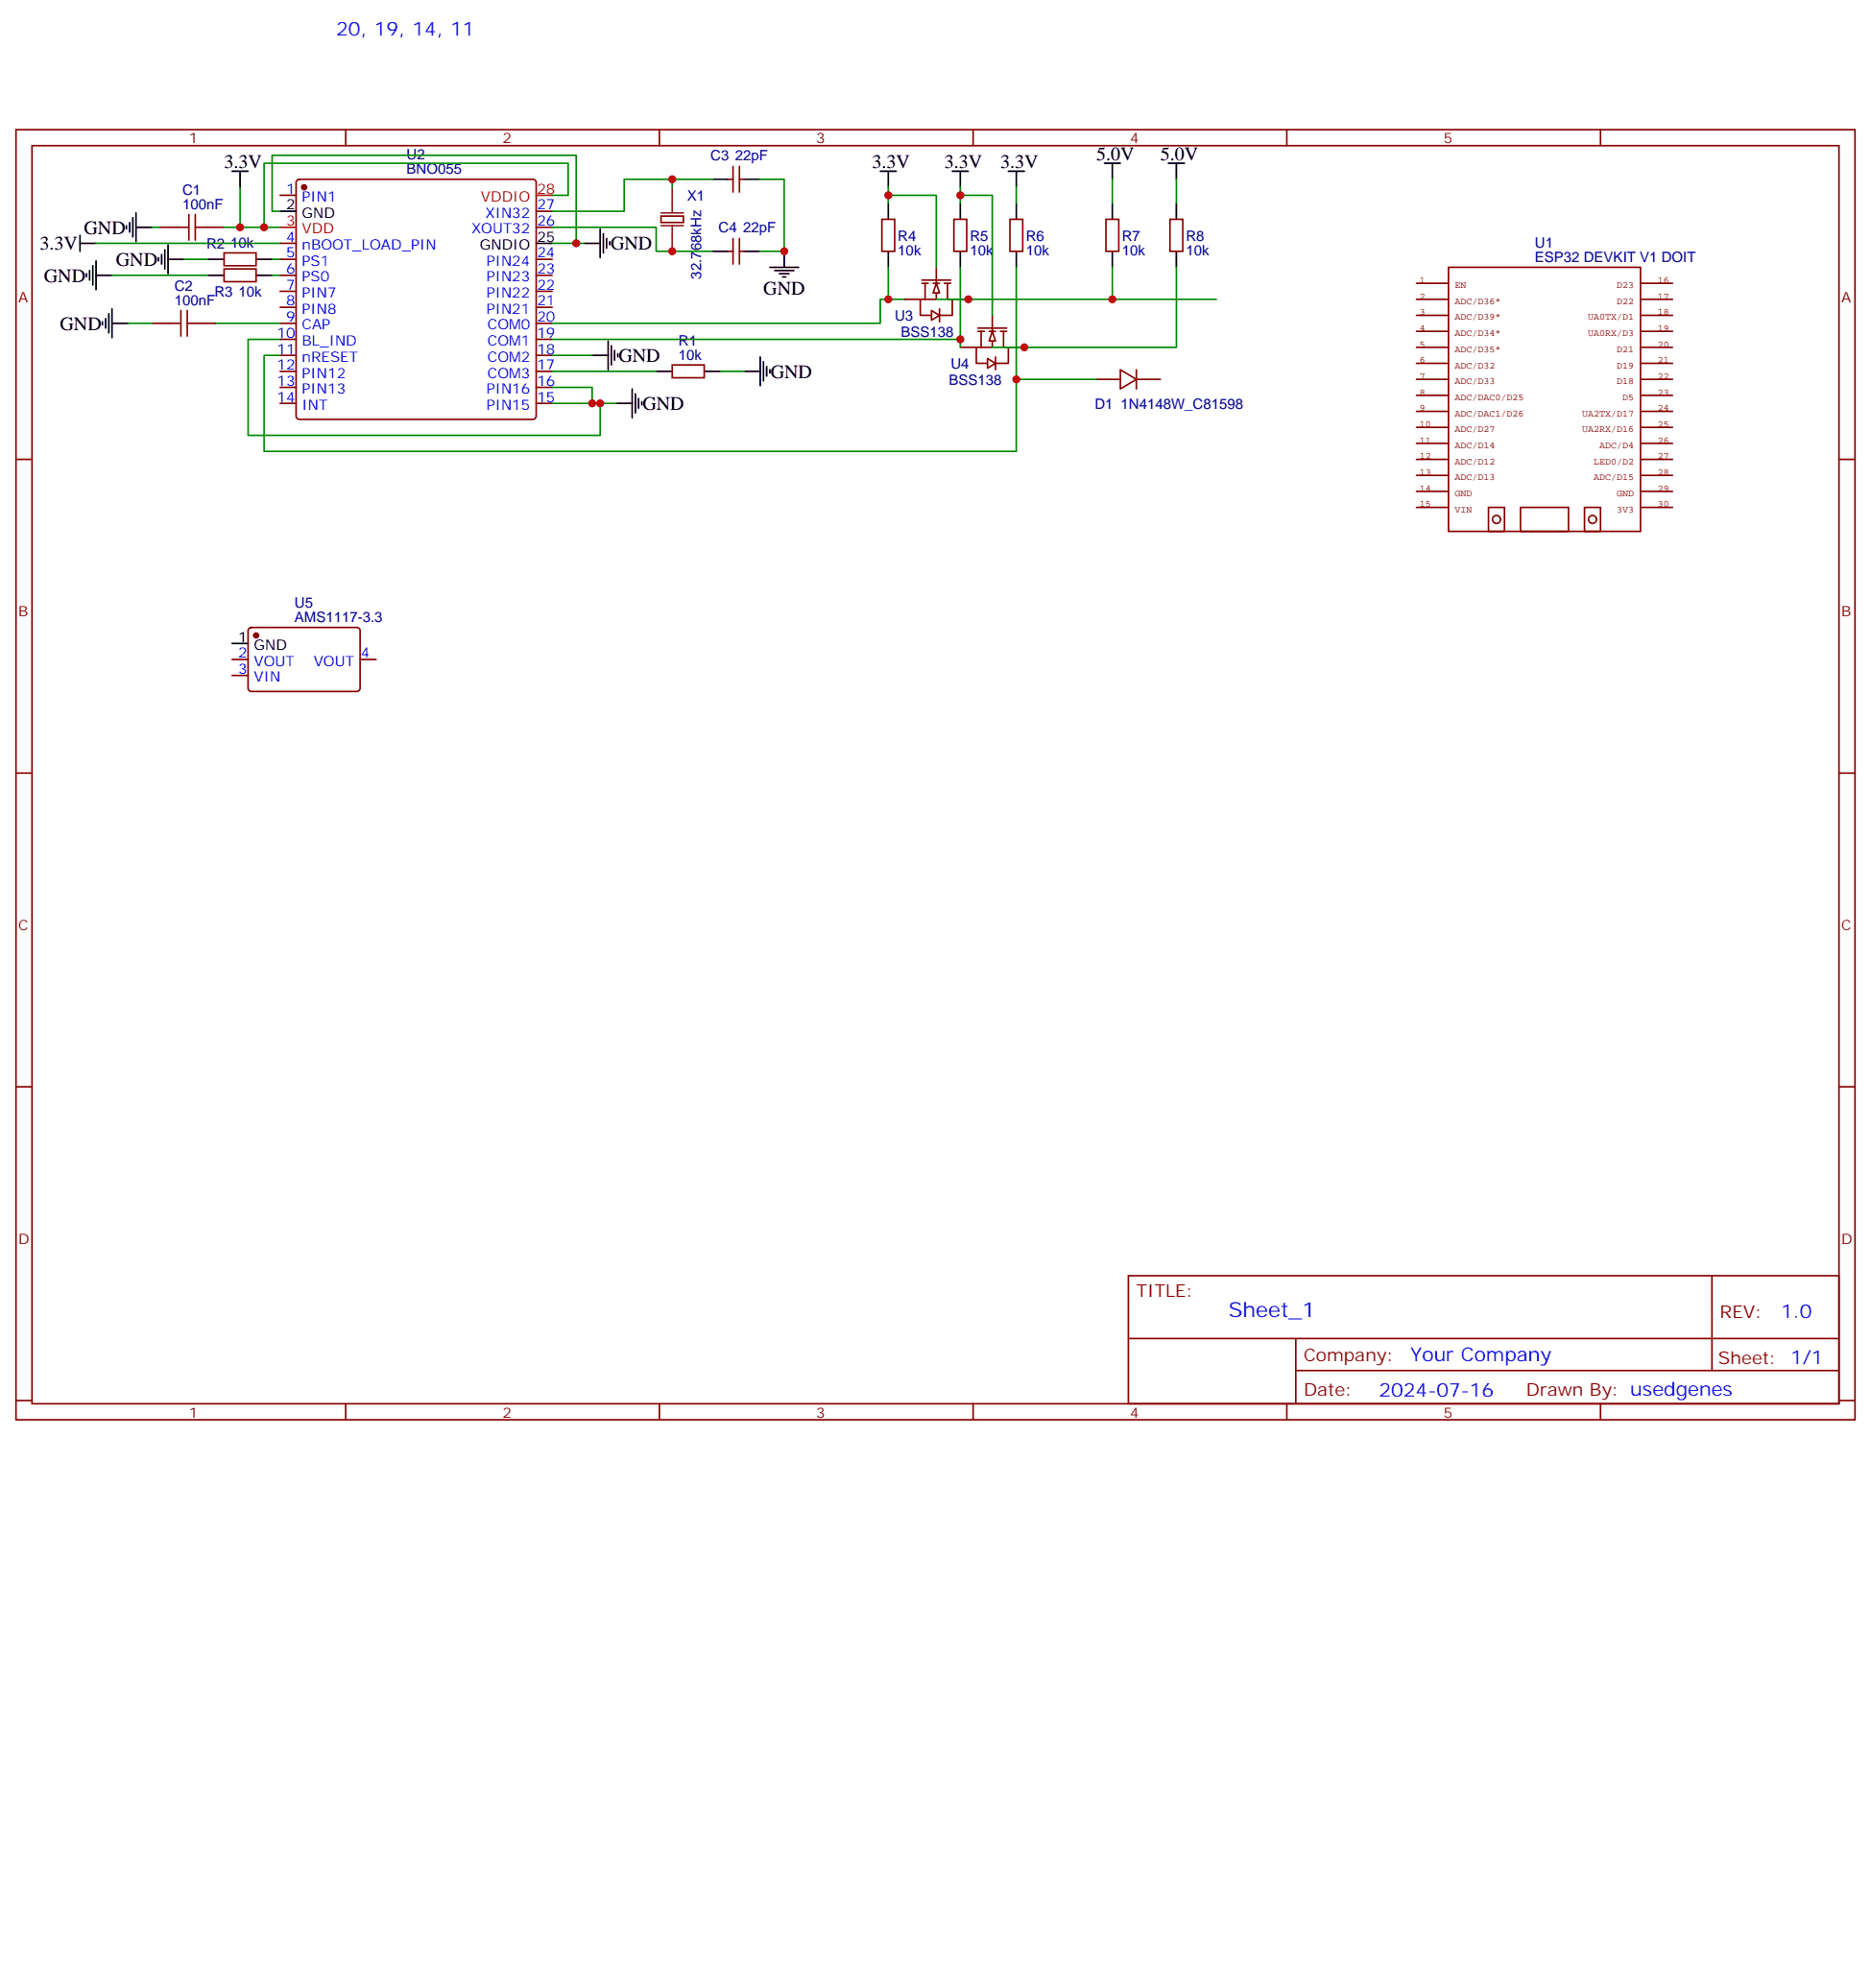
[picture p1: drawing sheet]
<svg xmlns="http://www.w3.org/2000/svg" width="412mm" height="438mm" viewBox="0 0 412 438" stroke-linecap="round" stroke-linejoin="round" font-family="sans-serif">
<g fill="none" stroke="#870000" stroke-width=".35">
<path d="M3.5 28.6h405.4v284.3h-405.4zM7.1 32.1h398.2v277.3h-398.2zM65.5 39.7l.5-.2h51.5a.71 .71 0 0 1 .7 .7v51.5a.76 .76 0 0 1-.7 .7h-51.5a.76 .76 0 0 1-.7-.7v-51.5zM76.2 28.6v3.5M145.3 28.6v3.5M160.5 39.5h1.1M161.6 36.7v5.6M163 36.7v5.6M163 39.5h1M214.5 28.6v3.5M283.6 28.6v3.5M352.8 28.6v3.5"/>
<path d="M35.3 50.1h3.5M45.9 50.1h3.5M49.4 55.7h7v2.9h-7zM49.4 59.3h7v2.8h-7zM61.7 43h3.6M61.7 53.6h3.6M61.7 57.2h3.6M118.2 57.2h3.5M118.2 50.1h3.5M118.2 46.6h3.5M145.7 47.6h4.9v1.4h-4.9zM160.5 55.4h1.1"/>
<path d="M161.6 52.6v5.6M163 52.6v5.6M163 55.4h1M194.4 48.3h2.8v7.1h-2.8zM206.4 58.9v7.1h-3.6v3.5h2.5M210.3 48.3h2.8v7.1h-2.8zM222.6 48.3h2.8v7.1h-2.8zM243.8 48.3h2.8v7.1h-2.8zM257.9 48.3h2.8v7.1h-2.8zM33.5 71.3h3.5M44.1 71.3h3.5M61.7 60.7h3.6"/>
<path d="M61.7 64.2h3.6M61.7 67.7h3.6M61.7 71.3h3.6M61.7 74.8h3.6M61.7 78.3h3.6M118.2 60.7h3.5M118.2 64.2h3.5M118.2 67.7h3.5M118.2 71.3h3.5M118.2 74.8h3.5M118.2 78.3h3.5M199.3 66h3.5"/>
<path d="M203.2 62.4h1.4M203.2 61.7h6.3M203.9 62.4v3.6M205.7 62.4h1.4M207.1 68.1v2.8M208.1 62.4h1.4M208.8 62.4v3.6h1.1v3.5h-2.8M209.9 66h3.5M61.7 81.8h3.6M61.7 85.4h3.6M61.7 88.9h3.6M118.2 81.8h3.5"/>
<path d="M118.2 85.4h3.5M118.2 88.9h3.5M148.2 80.4h7v2.9h-7zM241.7 83.6h5.2M246.9 81.5l3.6 2.1-3.6 2.1zM250.5 81.5v4.2M250.5 83.6h5.3M3.5 101.2h3.6M405.3 101.2h3.6M3.5 170.4h3.6M405.3 170.4h3.6M3.5 239.5h3.6"/>
<path d="M405.3 239.5h3.6M248.7 281.2h156.6v28.2h-156.6zM248.7 295h156.5M285.6 295v14.1M377.3 281.2v20.9M3.5 308.7h3.6M76.2 309.4v3.5M145.3 309.4v3.5M214.5 309.4v3.5M283.6 309.4v3.5M285.6 302.1h119.6M352.8 309.4v3.5"/>
<path d="M405.3 308.7h3.6"/>
</g>
<g fill="none" stroke="#850000" stroke-width=".35">
<path d="M319.3 58.9h42.3v58.2h-42.3zM312.2 62.4h7.1M312.2 66h7.1M312.2 69.5h7.1M312.2 73h7.1M312.2 76.6h7.1M361.6 62.4h7.1M361.6 66h7.1M361.6 69.5h7.1M361.6 73h7.1M361.6 76.6h7.1M312.2 94.2h7.1"/>
<path d="M312.2 97.7h7.1M312.2 80.1h7.1M312.2 83.6h7.1M312.2 87.1h7.1M312.2 90.7h7.1M361.6 94.2h7.1M361.6 97.7h7.1M361.6 80.1h7.1M361.6 83.6h7.1M361.6 87.1h7.1M361.6 90.7h7.1M312.2 101.2h7.1"/>
<path d="M312.2 104.8h7.1M312.2 108.3h7.1M312.2 111.8h7.1M328.1 111.8h3.5v5.3h-3.5zM335.1 111.8h10.6v5.3h-10.6zM349.2 111.8h3.6v5.3h-3.6zM361.6 101.2h7.1M361.6 104.8h7.1M361.6 108.3h7.1M361.6 111.8h7.1"/>
<circle cx="329.8" cy="114.5" r=".88"/>
<circle cx="351" cy="114.5" r=".88"/>
</g>
<circle cx="67" cy="41.3" r=".53" fill="#870000" stroke="#870000" stroke-width=".35"/>
<g fill="none" stroke="#000" stroke-width=".35">
<path d="M51.2 37.7h3.5M52.9 37.7v3.6M157 39.5h3.5M164 39.5h3.6M194 37.7h3.6M195.8 37.7v3.6M209.9 37.7h3.5M211.7 37.7v3.6M222.2 37.7h3.6M224 37.7v3.6M243.4 36h3.5M245.2 36v3.5"/>
<path d="M257.5 36h3.6M259.3 36v3.5M17.6 53.6h3.6M17.6 51.9v3.5M19.8 59.6v2.1M20.5 58.6v4.2M21.2 57.5v6.4M27.9 49.7v.7M28.6 49v2.2M29.3 48v4.2M30 50.1h3.5M30 46.9v6.4"/>
<path d="M34.9 56.8v.7M35.6 56.1v2.1M36.3 55v4.3M37 57.2h3.6M37 54v6.3M45.9 57.2h3.5M56.4 57.2h3.6M61.7 46.6h3.6M118.2 53.6h3.5M128.8 53.6h3.5M132.3 50.4v6.4M133 51.5v4.2"/>
<path d="M133.7 52.6v2.1M134.4 53.3v.7M157 55.4h3.5M164 55.4h3.6M169.7 58.9h6.3M170.7 59.6h4.3M172.9 55.4v3.5M195.8 44.8v3.5M195.8 55.4v3.5M211.7 44.8v3.5M211.7 55.4v3.5M224 44.8v3.5"/>
<path d="M224 55.4v3.5M245.2 44.8v3.5M245.2 55.4v3.5M259.3 44.8v3.5M259.3 55.4v3.5M19 60.3v.7M21.2 60.7h3.5M22.6 70.9v.7M23.3 70.2v2.1M24 69.1v4.3M24.7 71.3h3.5M24.7 68.1v6.3"/>
<path d="M45.9 60.7h3.5M56.4 60.7h3.6M130.5 78.3h3.6M134.1 75.1v6.4M134.8 76.2v4.2M135.5 77.3v2.1M136.2 78v.7M167.6 78.7v6.3M168.3 79.7v4.3M171.8 60.3h2.1M172.5 61h.7M135.8 88.9h3.5"/>
<path d="M139.3 85.7v6.4M140.1 86.8v4.2M140.8 87.8v2.2M141.5 88.5v.8M144.6 81.8h3.6M155.2 81.8h3.5M164 81.8h3.6M169 80.8v2.1M169.7 81.5v.7"/>
</g>
<path d="M61.7 50.1h3.6M118.2 43h3.5" fill="none" stroke="#f00" stroke-width=".35"/>
<path d="M38.8 50.1h2.8M41.6 47.3v5.6M43 50.1h2.9M43 47.3v5.6M37 71.3h2.9M39.9 68.4v5.7M41.3 71.3h2.8M41.3 68.4v5.7" fill="none" stroke="#a10000" stroke-width=".35"/>
<g fill="none" stroke="#008700" stroke-width=".35">
<path d="M148.2 39.5v1.8M157 39.5h-19.4v7.1h-15.9M167.6 39.5h5.3v15.9h-5.3M21.2 53.6h40.5M33.5 50.1h1.8M40.6 57.2h5.3M49.4 50.1h12.3M52.9 41.3v8.8M60 57.2h1.7M61.7 46.6h-1.7v-12.4h67v19.4M121.7 43h3.5v-7h-67v14.1M121.7 50.1h22.9v5.3h12.4"/>
<path d="M121.7 53.6h7.1M24.7 60.7h21.2M28.2 71.3h5.3M47.6 71.3h14.1M60 60.7h1.7M61.7 74.8h-7v21.2h77.6v-7.1M121.7 78.3h8.8M121.7 85.4h8.8v3.5M121.7 88.9h14.1M121.7 81.8h22.9M158.7 81.8h5.3"/>
</g>
<path d="M145.7 46.9h4.9M145.7 49.7h4.9M148.2 41.3v5.6M148.2 49.7v5.7" fill="none" stroke="#8c2424" stroke-width=".35"/>
<g fill="#fff" stroke="#870000" stroke-width=".35">
<path d="M205.3 68.4l1.8 1.1-1.8 1.1z"/>
<path d="M206.4 62.4l.7 2.2h-1.4z"/>
</g>
<path d="M211.7 76.6h3.5M215.5 73h1.5M215.5 72.3h6.4M216.3 73v3.6M218 73h1.4M218.7 69.5v7.1h-3.5v3.5h2.5M219.4 78.7v2.8M220.5 73h1.4M221.2 73v3.6h1v3.5h-2.8M222.2 76.6h3.6" fill="none" stroke="#870000" stroke-width=".35"/>
<g fill="#fff" stroke="#870000" stroke-width=".35">
<path d="M217.7 79l1.7 1.1-1.7 1z"/>
<path d="M218.7 73l.7 2.1h-1.4z"/>
</g>
<g fill="none" stroke="#008700" stroke-width=".35">
<path d="M245.2 39.5v5.3M259.3 39.5v5.3M195.8 43h10.6v15.9M195.8 41.3v3.5M195.8 58.9v7.1M211.7 58.9v15.9h-90M211.7 43h7v26.5M211.7 41.3v3.5M224 58.9v40.6h-165.8v-21.2h3.5M224 41.3v3.5M245.2 58.9v7.1M259.3 58.9v17.7h-40.6"/>
<path d="M199.3 66h-5.3v5.3h-72.3M206.4 66h61.7M211.7 74.8v1.8M224 83.6h17.7"/>
</g>
<path d="M54.9 138.5l.5-.2h23.3a.71 .71 0 0 1 .7 .7v12.7a.76 .76 0 0 1-.7 .7h-23.3a.76 .76 0 0 1-.7-.7v-12.7zM51.2 145.3h3.5M51.2 148.9h3.5M79.4 145.3h3.5" fill="none" stroke="#870000" stroke-width=".35"/>
<circle cx="56.4" cy="140.1" r=".53" fill="#870000" stroke="#870000" stroke-width=".35"/>
<path d="M51.2 141.8h3.5" fill="none" stroke="#000" stroke-width=".35"/>
<g fill="#c00">
<circle cx="52.9" cy="50.1" r=".88"/>
<circle cx="58.2" cy="50.1" r=".88"/>
<circle cx="130.5" cy="88.9" r=".88"/>
<circle cx="132.3" cy="88.9" r=".88"/>
<circle cx="127" cy="53.6" r=".88"/>
<circle cx="148.2" cy="55.4" r=".88"/>
<circle cx="148.2" cy="39.5" r=".88"/>
<circle cx="172.9" cy="55.4" r=".88"/>
<circle cx="195.8" cy="66" r=".88"/>
<circle cx="245.2" cy="66" r=".88"/>
<circle cx="195.8" cy="43" r=".88"/>
<circle cx="211.7" cy="43" r=".88"/>
<circle cx="225.8" cy="76.6" r=".88"/>
<circle cx="213.4" cy="66" r=".88"/>
<circle cx="211.7" cy="74.8" r=".88"/>
<circle cx="224" cy="83.6" r=".88"/>
</g>
<text font-size="4.6" fill="#00f" x="270.8" y="290.2">Sheet_1</text>
<g font-size="4.2" fill="#00f">
<text x="74.1" y="7.8">20, 19, 14, 11</text>
<text x="392.5" y="290.4">1.0</text>
<text x="310.9" y="300">Your Company</text>
<text x="304" y="307.8">2024-07-16</text>
</g>
<g font-size="4.2">
<text x="241.7" y="35.3">5.0V</text>
<text x="255.8" y="35.3">5.0V</text>
<text x="49.4" y="37">3.3V</text>
<text x="192.3" y="37">3.3V</text>
<text x="208.1" y="37">3.3V</text>
<text x="220.5" y="37">3.3V</text>
<text x="18.5" y="51.5">GND</text>
<text x="8.8" y="55.1">3.3V</text>
<text x="25.6" y="58.6">GND</text>
<text x="134.6" y="55.1">GND</text>
<text x="9.7" y="62.1">GND</text>
<text x="168.3" y="65">GND</text>
<text x="13.2" y="72.7">GND</text>
<text x="136.3" y="79.8">GND</text>
<text x="169.9" y="83.3">GND</text>
<text x="141.6" y="90.3">GND</text>
</g>
<g font-size="3.9" fill="#800">
<text x="250.5" y="285.8">TITLE:</text>
<text x="379.1" y="290.4">REV:</text>
<text x="287.4" y="299.9">Company:</text>
<text x="378.7" y="300.6">Sheet: 1/1</text>
<text x="287.4" y="307.6">Date:</text>
<text x="336.4" y="307.7">Drawn By: usedgenes</text>
</g>
<g font-size="3.2" fill="#800">
<text x="41.6" y="31.6">1</text>
<text x="110.8" y="31.6">2</text>
<text x="179.9" y="31.6">3</text>
<text x="249.1" y="31.6">4</text>
<text x="318.2" y="31.6">5</text>
<text x="4.1" y="66.7">A</text>
<text x="405.9" y="66.7">A</text>
<text x="4.1" y="135.8">B</text>
<text x="405.9" y="135.8">B</text>
<text x="4.1" y="205">C</text>
<text x="405.9" y="205">C</text>
<text x="4.1" y="274.1">D</text>
<text x="405.9" y="274.1">D</text>
<text x="41.6" y="312.4">1</text>
<text x="110.8" y="312.4">2</text>
<text x="179.9" y="312.4">3</text>
<text x="249.1" y="312.4">4</text>
<text x="318.2" y="312.4">5</text>
</g>
<g font-size="3.2" fill="#000080">
<text x="89.6" y="35.1">U2</text>
<text x="156.6" y="35.4">C3</text>
<text x="162.1" y="35.4">22pF</text>
<text x="89.6" y="38.3">BNO055</text>
<text x="40.2" y="46.2">100nF</text>
<text x="40.2" y="43">C1</text>
<text x="151.4" y="44.2">X1</text>
<text x="158.4" y="51.2">C4</text>
<text x="163.8" y="51.2">22pF</text>
<text x="197.9" y="53">R4</text>
<text x="213.8" y="53">R5</text>
<text x="226.1" y="53">R6</text>
<text x="247.3" y="53">R7</text>
<text x="261.4" y="53">R8</text>
<text x="45.5" y="54.8">R2</text>
<text x="50.8" y="54.7">10k</text>
<text x="197.9" y="56.2">10k</text>
<text x="213.8" y="56.2">10k</text>
<text x="226.1" y="56.2">10k</text>
<text x="247.3" y="56.2">10k</text>
<text x="261.4" y="56.2">10k</text>
<text x="338.3" y="57.9">ESP32 DEVKIT V1 DOIT</text>
<text x="338.3" y="54.7">U1</text>
<text x="38.5" y="64.2">C2</text>
<text x="47.3" y="65.3">R3</text>
<text x="52.6" y="65.3">10k</text>
<text x="154.6" y="61.5" transform="rotate(-90 154.6 61.5)">32.768kHz</text>
<text x="38.5" y="67.4">100nF</text>
<text x="197.2" y="70.6">U3</text>
<text x="149.6" y="76.2">R1</text>
<text x="198.6" y="74.2">BSS138</text>
<text x="149.6" y="79.4">10k</text>
<text x="209.6" y="81.2">U4</text>
<text x="209.2" y="84.8">BSS138</text>
<text x="241.3" y="90">D1</text>
<text x="247.1" y="90">1N4148W_C81598</text>
<text x="64.9" y="137.1">AMS1117-3.3</text>
<text x="64.9" y="133.9">U5</text>
</g>
<g font-size="3.2" fill="#00f">
<text x="63.1" y="42.7">1</text>
<text x="66.6" y="44.4">PIN1</text>
<text x="107" y="48">XIN32</text>
<text x="118.4" y="46.2">27</text>
<text x="63.1" y="53.3">4</text>
<text x="103.9" y="51.5">XOUT32</text>
<text x="118.4" y="49.7">26</text>
<text x="63.1" y="56.8">5</text>
<text x="66.6" y="55">nBOOT_LOAD_PIN</text>
<text x="66.6" y="58.6">PS1</text>
<text x="107.2" y="58.6">PIN24</text>
<text x="118.4" y="56.8">24</text>
<text x="63.1" y="60.3">6</text>
<text x="63.1" y="63.9">7</text>
<text x="66.6" y="62.1">PS0</text>
<text x="66.6" y="65.6">PIN7</text>
<text x="107.2" y="65.6">PIN22</text>
<text x="107.2" y="62.1">PIN23</text>
<text x="118.4" y="63.9">22</text>
<text x="118.4" y="60.3">23</text>
<text x="63.1" y="67.4">8</text>
<text x="63.1" y="70.9">9</text>
<text x="66.6" y="69.1">PIN8</text>
<text x="107.2" y="69.1">PIN21</text>
<text x="118.4" y="70.9">20</text>
<text x="118.4" y="67.4">21</text>
<text x="61.1" y="74.4">10</text>
<text x="61.1" y="78">11</text>
<text x="66.6" y="72.7">CAP</text>
<text x="66.6" y="76.2">BL_IND</text>
<text x="107.5" y="76.2">COM1</text>
<text x="107.5" y="72.7">COM0</text>
<text x="118.4" y="78">18</text>
<text x="118.4" y="74.4">19</text>
<text x="61.1" y="81.5">12</text>
<text x="66.6" y="79.7">nRESET</text>
<text x="66.6" y="83.3">PIN12</text>
<text x="107.5" y="83.3">COM3</text>
<text x="107.5" y="79.7">COM2</text>
<text x="118.4" y="81.5">17</text>
<text x="61.1" y="85">13</text>
<text x="61.1" y="88.5">14</text>
<text x="66.6" y="86.8">PIN13</text>
<text x="107.2" y="86.8">PIN16</text>
<text x="118.4" y="88.5">15</text>
<text x="118.4" y="85">16</text>
<text x="66.6" y="90.3">INT</text>
<text x="107.2" y="90.3">PIN15</text>
<text x="52.5" y="145">2</text>
<text x="52.5" y="148.5">3</text>
<text x="56" y="146.8">VOUT</text>
<text x="69.1" y="146.8">VOUT</text>
<text x="79.6" y="145">4</text>
<text x="56" y="150.3">VIN</text>
</g>
<g font-size="3.2">
<text x="63.1" y="46.2">2</text>
<text x="66.6" y="48">GND</text>
<text x="118.4" y="53.3">25</text>
<text x="105.8" y="55">GNDIO</text>
<text x="52.5" y="141.5">1</text>
<text x="56" y="143.2">GND</text>
</g>
<g font-size="3.2" fill="#f00">
<text x="106" y="44.4">VDDIO</text>
<text x="118.4" y="42.7">28</text>
<text x="63.1" y="49.7">3</text>
<text x="66.6" y="51.5">VDD</text>
</g>
<g font-size="2.1" fill="#840000">
<text x="312.9" y="62.4">1</text>
<text x="312.9" y="65.9">2</text>
<text x="320.7" y="63.5">EN</text>
<text x="356.4" y="63.5">D23</text>
<text x="365.4" y="62.4">16</text>
<text x="365.4" y="65.9">17</text>
<text x="312.9" y="69.5">3</text>
<text x="320.7" y="67">ADC/D36*</text>
<text x="320.7" y="70.6">ADC/D39*</text>
<text x="350" y="70.6">UA0TX/D1</text>
<text x="356.4" y="67">D22</text>
<text x="365.4" y="69.5">18</text>
<text x="312.9" y="73">4</text>
<text x="312.9" y="76.5">5</text>
<text x="320.7" y="74.1">ADC/D34*</text>
<text x="320.7" y="77.6">ADC/D35*</text>
<text x="350" y="74.1">UA0RX/D3</text>
<text x="356.4" y="77.6">D21</text>
<text x="365.4" y="73">19</text>
<text x="365.4" y="76.5">20</text>
<text x="312.9" y="80">6</text>
<text x="312.9" y="83.6">7</text>
<text x="320.7" y="81.1">ADC/D32</text>
<text x="356.4" y="81.1">D19</text>
<text x="365.4" y="80">21</text>
<text x="365.4" y="83.6">22</text>
<text x="312.9" y="87.1">8</text>
<text x="320.7" y="84.7">ADC/D33</text>
<text x="320.7" y="88.2">ADC/DAC0/D25</text>
<text x="356.4" y="84.7">D18</text>
<text x="357.6" y="88.2">D5</text>
<text x="365.4" y="87.1">23</text>
<text x="312.9" y="94.2">10</text>
<text x="312.9" y="90.6">9</text>
<text x="320.7" y="95.2">ADC/D27</text>
<text x="320.7" y="91.7">ADC/DAC1/D26</text>
<text x="348.8" y="91.7">UA2TX/D17</text>
<text x="348.8" y="95.2">UA2RX/D16</text>
<text x="365.4" y="90.6">24</text>
<text x="365.4" y="94.2">25</text>
<text x="312.9" y="97.7">11</text>
<text x="312.9" y="101.2">12</text>
<text x="320.7" y="98.8">ADC/D14</text>
<text x="352.6" y="98.8">ADC/D4</text>
<text x="365.4" y="97.7">26</text>
<text x="365.4" y="101.2">27</text>
<text x="312.9" y="104.7">13</text>
<text x="320.7" y="102.3">ADC/D12</text>
<text x="320.7" y="105.8">ADC/D13</text>
<text x="351.3" y="102.3">LED0/D2</text>
<text x="351.3" y="105.8">ADC/D15</text>
<text x="365.4" y="104.7">28</text>
<text x="312.9" y="108.3">14</text>
<text x="312.9" y="111.8">15</text>
<text x="320.7" y="109.4">GND</text>
<text x="320.7" y="112.9">VIN</text>
<text x="356.4" y="109.4">GND</text>
<text x="356.4" y="112.9">3V3</text>
<text x="365.4" y="108.3">29</text>
<text x="365.4" y="111.8">30</text>
</g>
</svg>
